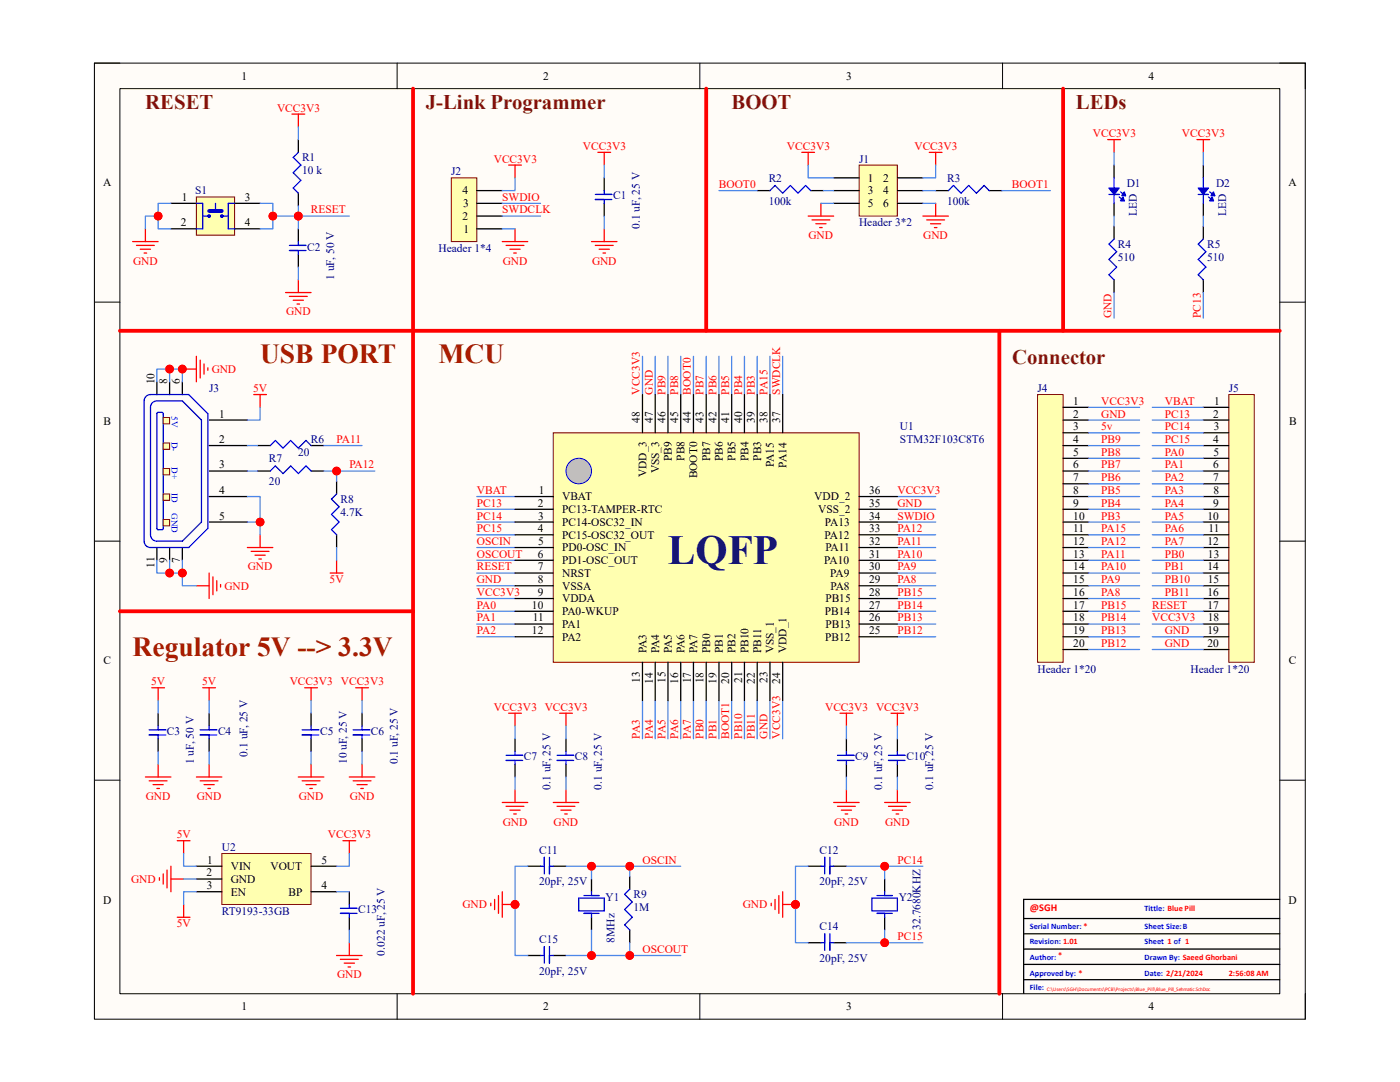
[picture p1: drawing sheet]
<svg xmlns="http://www.w3.org/2000/svg" width="279mm" height="216mm" viewBox="0 0 279 216" stroke-linecap="round" stroke-linejoin="round" font-family="sans-serif">
<path d="M18.8 12.6h241.7v190.8h-241.7z" fill-rule="evenodd" fill="#fffcf8"/>
<path d="M18.8 12.6h241.7v190.8h-241.7z" fill="none" stroke="#000" stroke-width=".2"/>
<path d="M23.9 17.7h231.5v180.6h-231.5z" fill-rule="evenodd" fill="#fffcf8"/>
<g fill="none" stroke="#000" stroke-width=".2">
<path d="M18.8 12.6h5.1M23.9 17.7h231.5v180.6h-231.5zM79.3 12.6v5.1M139.7 12.6v5.1M200.1 12.6v5.1M255.4 12.6h5.1v5.1M18.8 60.3h5.1M255.4 60.3h5.1M18.8 108h5.1M255.4 108h5.1M18.8 155.7h5.1M255.4 155.7h5.1"/>
<path d="M79.3 198.3v5.1M139.7 198.3v5.1M200.1 198.3v5.1M260.5 198.3v5.1"/>
</g>
<path d="M255.4 179.5h-51.1v18.7M204.3 183.3h51.1M204.3 186.3h51.1M204.3 189.4h51.1M204.3 192.4h51.1M204.3 195.5h51.1" fill="none" stroke="#000" stroke-width=".25"/>
<path d="M39.2 39.3h7.6v7.6h-7.6z" fill-rule="evenodd" fill="#ffffb0"/>
<path d="M39.2 39.3h7.6v7.6h-7.6z" fill="none" stroke="#800000" stroke-width=".2"/>
<path d="M34.1 40.6h5.1M34.1 45.7h5.1M46.8 40.6h5.1M46.8 45.7h5.1" fill="none" stroke="#000" stroke-width=".25"/>
<path d="M39.2 40.6h1.3v5.1h-1.3M40.5 43.1h1.2M46.8 40.6h-1.3v5.1h1.3" fill="none" stroke="#00f" stroke-width=".25"/>
<circle cx="41.7" cy="43.1" r=".25" fill="#00f"/>
<g fill="none" stroke="#00f" stroke-width=".25">
<path d="M44.3 43.1h1.2"/>
<circle cx="41.7" cy="43.1" r=".25"/>
</g>
<circle cx="44.3" cy="43.1" r=".25" fill="#00f"/>
<g fill="none" stroke="#00f" stroke-width=".25">
<path d="M59.5 30.4l-1 1 1.5 1.5-1.5 1.6 1.5 1.5-1.5 1.5 1 1M43 40.6v1.5M57.8 50h3.3M57.8 49h3.3M59.5 48.2v.8M59.5 50v.7"/>
<circle cx="44.3" cy="43.1" r=".25"/>
</g>
<path d="M41.7 42.1h2.6" fill="none" stroke="#00f" stroke-width=".76"/>
<path d="M59.5 27.9v2.5M59.5 38.5v2.6M59.5 45.7v2.5M59.5 50.7v2.6" fill="none" stroke="#000" stroke-width=".25"/>
<path d="M58.3 22.8h2.5M59.5 22.8v2.5M26.5 48.2h5.1M27.2 49h3.6M28 49.7h2M28.8 50.5h.5M29 45.7v2.5M57 58.4h5.1M57.8 59.1h3.5M58.5 59.9h2.1M59.5 55.8v2.6M59.3 60.7h.5" fill="none" stroke="#f00" stroke-width=".25"/>
<path d="M171.5 32.9h7.6v10.2h-7.6z" fill-rule="evenodd" fill="#ffffb0"/>
<path d="M171.5 32.9h7.6v10.2h-7.6z" fill="none" stroke="#800000" stroke-width=".2"/>
<path d="M151.1 38h2.6M161.8 38h2.5M166.4 35.5h5.1M166.4 38h5.1M179.1 35.5h5.1M179.1 38h5.1M186.7 38h2.6M197.4 38h2.6M222.3 32.9v2.6M166.4 40.6h5.1M179.1 40.6h5.1M222.3 40.6v2.5" fill="none" stroke="#000" stroke-width=".25"/>
<g fill="none" stroke="#f00" stroke-width=".25">
<path d="M160 30.4h2.6M161.3 30.4v2.5M185.5 30.4h2.5M186.7 30.4v2.5M161.3 43.1h5.1M162.1 43.9h3.5M162.8 44.6h2.1M163.6 45.4h.5M163.8 40.6v2.5M184.2 43.1h5.1M184.9 43.9h3.6M185.7 44.7h2"/>
<path d="M186.5 45.4h.5M186.7 40.6v2.5"/>
</g>
<path d="M153.7 38l1-1 1.5 1.5 1.5-1.5 1.6 1.5 1.5-1.5 1 1M189.3 38l1-1 1.5 1.5 1.5-1.5 1.6 1.5 1.5-1.5 1 1M222.3 35.5v5.1" fill="none" stroke="#00f" stroke-width=".25"/>
<path d="M224.4 38.3l.2 .8h-.7z" fill="#00f"/>
<path d="M221.3 38.8h2.1M223.6 38.3l1 .8M224.4 38.3l.2 .8h-.7z" fill="none" stroke="#00f" stroke-width=".25"/>
<path d="M224.1 39.3l.3 .8h-.8z" fill="#00f"/>
<path d="M223.4 39.3l1 .8M224.1 39.3l.3 .8h-.8z" fill="none" stroke="#00f" stroke-width=".25"/>
<path d="M221.3 37.5h2.1l-1.1 1.3z" fill="#00f"/>
<path d="M221.3 37.5h2.1l-1.1 1.3zM240.1 35.5v5.1" fill="none" stroke="#00f" stroke-width=".25"/>
<path d="M240.1 32.9v2.6M240.1 40.6v2.5" fill="none" stroke="#000" stroke-width=".25"/>
<path d="M242.2 38.3l.2 .8h-.7z" fill="#00f"/>
<path d="M239.1 38.8h2.1M241.4 38.3l1 .8M242.2 38.3l.2 .8h-.7z" fill="none" stroke="#00f" stroke-width=".25"/>
<path d="M241.9 39.3l.3 .8h-.8z" fill="#00f"/>
<path d="M241.2 39.3l1 .8M241.9 39.3l.3 .8h-.8z" fill="none" stroke="#00f" stroke-width=".25"/>
<path d="M239.1 37.5h2.1l-1.1 1.3z" fill="#00f"/>
<path d="M239.1 37.5h2.1l-1.1 1.3zM222.3 47.7l-1 1 1.6 1.5-1.6 1.6 1.6 1.5-1.6 1.5 1 1M240.1 47.7l-1 1 1.6 1.5-1.6 1.6 1.6 1.5-1.6 1.5 1 1" fill="none" stroke="#00f" stroke-width=".25"/>
<path d="M222.3 45.2v2.5M222.3 55.8v2.6M240.1 45.2v2.5M240.1 55.8v2.6" fill="none" stroke="#000" stroke-width=".25"/>
<path d="M221.1 27.9h2.5M222.3 27.9v2.5M238.9 27.9h2.5M240.1 27.9v2.5" fill="none" stroke="#f00" stroke-width=".25"/>
<path d="M245.2 78.7h5.1v53.5h-5.1z" fill-rule="evenodd" fill="#ffffb0"/>
<path d="M245.2 78.7h5.1v53.5h-5.1z" fill="none" stroke="#800000" stroke-width=".2"/>
<g fill="none" stroke="#000" stroke-width=".25">
<path d="M240.1 81.3h5.1M240.1 83.8h5.1M240.1 86.4h5.1M240.1 88.9h5.1M240.1 91.5h5.1M240.1 94h5.1M240.1 96.5h5.1M240.1 99.1h5.1M240.1 101.6h5.1M240.1 104.2h5.1M240.1 106.7h5.1M240.1 109.3h5.1"/>
<path d="M240.1 111.8h5.1M240.1 114.3h5.1M240.1 116.9h5.1M240.1 119.4h5.1M240.1 122h5.1M240.1 124.5h5.1M240.1 127.1h5.1M240.1 129.6h5.1"/>
</g>
<path d="M207.1 78.7h5.1v53.5h-5.1z" fill-rule="evenodd" fill="#ffffb0"/>
<path d="M207.1 78.7h5.1v53.5h-5.1z" fill="none" stroke="#800000" stroke-width=".2"/>
<g fill="none" stroke="#000" stroke-width=".25">
<path d="M212.2 81.3h5.1M212.2 83.8h5.1M212.2 86.4h5.1M212.2 88.9h5.1M212.2 91.5h5.1M212.2 94h5.1M212.2 96.5h5.1M212.2 99.1h5.1M212.2 101.6h5.1M212.2 104.2h5.1M212.2 106.7h5.1M212.2 109.3h5.1"/>
<path d="M212.2 111.8h5.1M212.2 114.3h5.1M212.2 116.9h5.1M212.2 119.4h5.1M212.2 122h5.1M212.2 124.5h5.1M212.2 127.1h5.1M212.2 129.6h5.1M102.8 147.4v2.6M102.8 152.5v2.5M113 147.4v2.6M113 152.5v2.5"/>
<path d="M168.9 147.4v2.6M168.9 152.5v2.5M179.1 147.4v2.6M179.1 152.5v2.5M105.3 172.8h2.6M110.4 172.8h2.6M118 175.4v2.5M125.7 174.9v2.5M161.3 172.8h2.5M166.4 172.8h2.5M176.6 175.4v2.5M105.3 190.7h2.6"/>
<path d="M110.4 190.7h2.6M118 183v2.6M125.7 185.6v2.5M161.3 188.1h2.5M166.4 188.1h2.5M176.6 183v2.6"/>
</g>
<g fill="none" stroke="#00f" stroke-width=".25">
<path d="M101 151.7h3.3M101 150.7h3.3M102.8 150v.7M102.8 151.7v.8M111.2 151.7h3.3M111.2 150.7h3.3M113 150v.7M113 151.7v.8M167.1 151.7h3.3M167.1 150.7h3.3M168.9 150v.7M168.9 151.7v.8"/>
<path d="M177.3 151.7h3.3M177.3 150.7h3.3M179.1 150v.7M179.1 151.7v.8M107.9 172.8h.7M108.6 171.1v3.3M109.6 172.8h.8M109.7 171.1v3.3M115.5 179.2h5.1v2.5h-5.1zM116.5 178.7h3.1M118 177.9v.8M125.7 177.4l-1 1 1.5 1.6-1.5 1.5 1.5 1.5-1.5 1.6 1 1"/>
<path d="M163.8 172.8h.8M164.6 171.1v3.3M165.6 172.8h.8M165.6 171.1v3.3M174 179.2h5.1v2.5h-5.1zM175 178.7h3.1M176.6 177.9v.8M107.9 190.7h.7M108.6 188.9v3.3M109.7 188.9v3.3M109.7 190.7h.7M116.5 182.3h3.1"/>
<path d="M118 182.3v.7M163.8 188.1h.8M164.6 186.3v3.3M165.6 186.3v3.3M165.6 188.1h.8M175 182.3h3.1M176.6 182.3v.7"/>
</g>
<g fill="none" stroke="#f00" stroke-width=".25">
<path d="M101.5 142.3h2.6M102.8 142.3v2.6M102.8 157.6v2.5M111.7 142.3h2.5M113 142.3v2.6M113 157.6v2.5M167.6 142.3h2.6M168.9 142.3v2.6M168.9 157.6v2.5M177.8 142.3h2.6M179.1 142.3v2.6M179.1 157.6v2.5"/>
<path d="M98.7 179.5v2M99.5 178.7v3.6M100.2 160.1h5.1M100.2 177.9v5.1M101 160.9h3.6M101.8 161.7h2M102.5 162.4h.5M110.4 160.1h5.1M111.2 160.9h3.5M111.9 161.7h2.1M112.7 162.4h.5M166.4 160.1h5.1"/>
<path d="M167.1 160.9h3.6M167.9 161.7h2M168.7 162.4h.5M176.6 160.1h5M177.3 160.9h3.6M178.1 161.7h2M178.8 162.4h.6M97.9 180.2v.5M100.2 180.5h2.6"/>
</g>
<circle cx="102.8" cy="180.5" r=".76" fill="#f00"/>
<circle cx="102.8" cy="180.5" r=".76" fill="none" stroke="#f00" stroke-width=".2"/>
<path d="M154.7 179.5v2M155.4 178.7v3.6M156.2 177.9v5.1M153.9 180.2v.5M156.2 180.5h2.5" fill="none" stroke="#f00" stroke-width=".25"/>
<circle cx="158.8" cy="180.5" r=".76" fill="#f00"/>
<circle cx="158.8" cy="180.5" r=".76" fill="none" stroke="#f00" stroke-width=".2"/>
<path d="M90.1 35.5h5v12.7h-5z" fill-rule="evenodd" fill="#ffffb0"/>
<path d="M90.1 35.5h5v12.7h-5z" fill="none" stroke="#800000" stroke-width=".2"/>
<g fill="none" stroke="#000" stroke-width=".25">
<path d="M95.1 38h5.1M120.6 35.5v2.5M95.1 45.7h5.1M95.1 43.1h5.1M95.1 40.6h5.1M120.6 40.6v2.5M31.3 76.2v2.5M33.8 76.2v2.5M36.4 76.2v2.5M41.7 83.8h7.7M41.7 88.9h7.7M41.7 94h7.7"/>
<path d="M41.7 99.1h7.7M31.3 109.3v2.5M33.9 109.3v2.5M36.4 109.3v2.5M41.7 104.2h7.7"/>
</g>
<path d="M118.8 39.8h3.3M118.8 38.8h3.3M120.6 38v.8M120.6 39.8v.8M29 79.2l.6-.4 .4-.1h7.7l3.8 3.8v22.9l-3.8 3.9h-7.7a1.27 1.27 0 0 1-1.2-1.3v-28zM30.6 80.2l.7-.2h5.1l3.8 3.8v20.4l-3.8 3.8h-5.1a1.27 1.27 0 0 1-1.3-1.3v-25.4l.1-.4zM31.4 82.4l.9-.1 .3 .2v22.9l-.3 .3h-.7l-.3-.3z" fill="none" stroke="#00f" stroke-width=".25"/>
<g fill="none" stroke="#f00" stroke-width=".25">
<path d="M101.5 32.9h2.6M102.8 32.9v2.6M119.3 30.4h2.6M120.6 30.4v2.5M100.2 48.2h5.1M101 49h3.6M101.8 49.7h2M102.5 50.5h.5M102.8 45.7v2.5M118 48.2h5.1M118.8 49h3.6M119.6 49.7h2"/>
<path d="M120.3 50.5h.5M120.6 45.7v2.5"/>
</g>
<path d="M32.6 83.3h1.2v1.3h-1.2z" fill-rule="evenodd" fill="#ffffb0"/>
<path d="M32.6 83.3h1.2v1.3h-1.2z" fill="none" stroke="#800000" stroke-width=".2"/>
<path d="M32.6 88.4h1.3v1.3h-1.3z" fill-rule="evenodd" fill="#ffffb0"/>
<path d="M32.6 88.4h1.3v1.3h-1.3z" fill="none" stroke="#800000" stroke-width=".2"/>
<path d="M32.6 93.5h1.3v1.3h-1.3z" fill-rule="evenodd" fill="#ffffb0"/>
<path d="M32.6 93.5h1.3v1.3h-1.3z" fill="none" stroke="#800000" stroke-width=".2"/>
<path d="M32.6 98.6h1.3v1.2h-1.3z" fill-rule="evenodd" fill="#ffffb0"/>
<path d="M32.6 98.6h1.3v1.2h-1.3z" fill="none" stroke="#800000" stroke-width=".2"/>
<path d="M32.6 103.7h1.3v1.2h-1.3z" fill-rule="evenodd" fill="#ffffb0"/>
<path d="M32.6 103.7h1.3v1.2h-1.3z" fill="none" stroke="#800000" stroke-width=".2"/>
<path d="M44.3 170.3h17.8v10.2h-17.8z" fill-rule="evenodd" fill="#ffffb0"/>
<path d="M44.3 170.3h17.8v10.2h-17.8z" fill="none" stroke="#800000" stroke-width=".2"/>
<g fill="none" stroke="#000" stroke-width=".25">
<path d="M51.4 94h2.5M51.4 88.9h2.5M62.1 94h2.5M62.1 88.9h2.5M67.2 96v2.6M67.2 106.7v2.6M31.6 142.3v2.6M31.6 147.4v2.6M41.7 142.3v2.6M41.7 147.4v2.6M62.1 142.3v2.6M62.1 147.4v2.6"/>
<path d="M72.3 142.3v2.6M72.3 147.4v2.6M39.2 172.8h5.1M39.2 175.4h5.1M39.2 177.9h5.1M62.1 172.8h5.1M62.1 177.9h5.1M69.7 177.9v2.6M69.7 183v2.6"/>
</g>
<g fill="none" stroke="#00f" stroke-width=".25">
<path d="M53.9 94l1.1-1 1.5 1.5 1.5-1.5 1.5 1.5 1.6-1.5 1 1M53.9 88.9l1.1-1 1.5 1.5 1.5-1.5 1.5 1.5 1.6-1.5 1 1M67.2 98.6l-1 1 1.5 1.5-1.5 1.5 1.5 1.6-1.5 1.5 1 1M29.8 146.6h3.3M29.8 145.6h3.3M31.6 144.9v.7M31.6 146.6v.8M40 146.6h3.3M40 145.6h3.3M41.7 144.9v.7M41.7 146.6v.8M60.3 146.6h3.3"/>
<path d="M60.3 145.6h3.3M62.1 144.9v.7M62.1 146.6v.8M70.5 146.6h3.3M70.5 145.6h3.3M72.3 144.9v.7M72.3 146.6v.8M67.9 182.3h3.3M67.9 181.2h3.3M69.7 180.5v.7M69.7 182.3v.7"/>
</g>
<g fill="none" stroke="#f00" stroke-width=".25">
<path d="M36.6 73.6h2.6M39.2 71.1v5.1M40 71.9v3.5M40.7 72.6v2.1M41.5 73.4v.5M50.6 78.7h2.6M51.9 78.7v2.6M39.2 116.9h2.5M41.7 114.3v5.1M42.5 115.1v3.6M43.3 115.9v2M44 116.6v.5"/>
<path d="M49.4 109.3h5.1M50.1 110h3.6M50.9 110.8h2M51.7 111.5h.5M51.9 106.7v2.6M65.9 114.3h2.5M67.2 111.8v2.5M30.3 137.2h2.5M31.6 137.2v2.6M40.5 137.2h2.5M41.7 137.2v2.6M60.8 137.2h2.6"/>
<path d="M62.1 137.2v2.6M71 137.2h2.5M72.3 137.2v2.6M29 155h5.1M29.8 155.8h3.5M30.5 156.6h2.1M31.3 157.3h.5M31.6 152.5v2.5M39.2 155h5.1M40 155.8h3.5M40.7 156.6h2.1M41.5 157.3h.5"/>
<path d="M41.7 152.5v2.5M59.5 155h5.1M60.3 155.8h3.6M61.1 156.6h2M61.8 157.3h.5M62.1 152.5v2.5M69.7 155h5.1M70.5 155.8h3.5M71.2 156.6h2.1M72 157.3h.5M72.3 152.5v2.5M31.8 175.1v.6"/>
<path d="M32.6 174.4v2M33.3 173.6v3.6M34.1 172.8v5.1M34.1 175.4h2.6M35.4 167.8h2.5M36.6 167.8v2.5M68.4 167.8h2.6M69.7 167.8v2.5M35.4 183h2.5M36.7 180.5v2.5M67.2 190.7h5.1M67.9 191.4h3.6"/>
<path d="M68.7 192.2h2M69.5 192.9h.5M69.7 188.1v2.6"/>
</g>
<path d="M82.4 17.7v180.6M140.9 17.7v48.3M212.2 17.7v48.3M23.9 66h231.5M199.4 66v132.3M23.9 122h58.5" fill="none" stroke="#f00" stroke-width=".76"/>
<g fill="none" stroke="#4a86e8" stroke-width=".25">
<path d="M59.5 41.1v4.6M128.2 71.1v7.6M130.8 71.1v7.6M133.3 71.1v7.6M135.9 71.1v7.6M138.4 71.1v7.6M140.9 71.1v7.6M143.5 71.1v7.6M146 71.1v7.6M148.6 71.1v7.6M151.1 71.1v7.6M153.7 71.1v7.6"/>
<path d="M156.2 71.1v7.6M95.1 99.1h7.7M179.1 99.1h7.6M95.1 101.6h7.7M95.1 104.2h7.7M95.1 106.7h7.7M95.1 109.3h7.7M95.1 111.8h7.7M95.1 114.3h7.7M95.1 116.9h7.7M95.1 119.4h7.7M179.1 101.6h7.6"/>
<path d="M179.1 104.2h7.6M179.1 106.7h7.6M179.1 109.3h7.6M179.1 111.8h7.6M179.1 114.3h7.6M179.1 116.9h7.6M179.1 119.4h7.6M95.1 122h7.7M95.1 124.5h7.7M95.1 127.1h7.7M128.2 139.8v7.6M130.8 139.8v7.6"/>
<path d="M133.3 139.8v7.6M135.9 139.8v7.6M138.4 139.8v7.6M140.9 139.8v7.6M143.5 139.8v7.6M146 139.8v7.6M148.6 139.8v7.6M151.1 139.8v7.6M153.7 139.8v7.6M156.2 139.8v7.6M179.1 122h7.6M179.1 124.5h7.6"/>
<path d="M179.1 127.1h7.6"/>
</g>
<circle cx="59.5" cy="43.1" r=".76" fill="#f00"/>
<circle cx="59.5" cy="43.1" r=".76" fill="none" stroke="#f00" stroke-width=".2"/>
<path d="M51.9 40.6h2.6v5.1h-2.6" fill="none" stroke="#4a86e8" stroke-width=".25"/>
<circle cx="54.5" cy="43.1" r=".76" fill="#f00"/>
<circle cx="54.5" cy="43.1" r=".76" fill="none" stroke="#f00" stroke-width=".2"/>
<path d="M54.5 43.1h5" fill="none" stroke="#4a86e8" stroke-width=".25"/>
<circle cx="54.5" cy="43.1" r=".76" fill="#f00"/>
<circle cx="54.5" cy="43.1" r=".76" fill="none" stroke="#f00" stroke-width=".2"/>
<circle cx="59.5" cy="43.1" r=".76" fill="#f00"/>
<circle cx="59.5" cy="43.1" r=".76" fill="none" stroke="#f00" stroke-width=".2"/>
<path d="M59.5 25.3v2.6M59.5 53.3v2.5M59.5 43.1h10.2" fill="none" stroke="#4a86e8" stroke-width=".25"/>
<circle cx="59.5" cy="43.1" r=".76" fill="#f00"/>
<circle cx="59.5" cy="43.1" r=".76" fill="none" stroke="#f00" stroke-width=".2"/>
<g fill="none" stroke="#4a86e8" stroke-width=".25">
<path d="M143.5 38h7.6M161.3 32.9v2.6h5.1M164.3 38h2.1M184.2 38h2.5M186.7 32.9v2.6h-2.5M200 38h9.6M222.3 30.4v2.5M240.1 30.4v2.5M163.8 40.6h2.6M184.2 40.6h2.5M222.3 43.1v2.1M222.3 58.4v5.1"/>
<path d="M240.1 43.1v2.1M240.1 58.4v5.1M217.3 81.3h10.1M217.3 83.8h10.1M217.3 86.4h10.1M217.3 88.9h10.1M217.3 91.5h10.1M217.3 94h10.1M217.3 96.5h10.1M217.3 99.1h10.1M230 81.3h10.1M230 83.8h10.1"/>
<path d="M230 86.4h10.1M230 88.9h10.1M230 91.5h10.1M230 94h10.1M230 96.5h10.1M230 99.1h10.1M217.3 101.6h10.1M217.3 104.2h10.1M217.3 106.7h10.1M217.3 109.3h10.1M217.3 111.8h10.1M217.3 114.3h10.1"/>
<path d="M217.3 116.9h10.1M217.3 119.4h10.1M230 101.6h10.1M230 104.2h10.1M230 106.7h10.1M230 109.3h10.1M230 111.8h10.1M230 114.3h10.1M230 116.9h10.1M230 119.4h10.1M217.3 122h10.1M217.3 124.5h10.1"/>
<path d="M217.3 127.1h10.1M217.3 129.6h10.1M230 122h10.1M230 124.5h10.1M230 127.1h10.1M230 129.6h10.1M102.8 144.9v2.5M102.8 155v2.6M113 144.9v2.5M113 155v2.6M168.9 144.9v2.5M168.9 155v2.6"/>
<path d="M179.1 144.9v2.5M179.1 155v2.6M168.9 172.8h7.7v2.6"/>
</g>
<circle cx="176.6" cy="172.8" r=".76" fill="#f00"/>
<circle cx="176.6" cy="172.8" r=".76" fill="none" stroke="#f00" stroke-width=".2"/>
<path d="M176.6 185.6v2.5h-7.7" fill="none" stroke="#4a86e8" stroke-width=".25"/>
<circle cx="176.6" cy="188.1" r=".76" fill="#f00"/>
<circle cx="176.6" cy="188.1" r=".76" fill="none" stroke="#f00" stroke-width=".2"/>
<path d="M161.3 172.8h-2.6v7.7" fill="none" stroke="#4a86e8" stroke-width=".25"/>
<circle cx="158.8" cy="180.5" r=".76" fill="#f00"/>
<circle cx="158.8" cy="180.5" r=".76" fill="none" stroke="#f00" stroke-width=".2"/>
<path d="M158.7 180.5v7.6h2.6" fill="none" stroke="#4a86e8" stroke-width=".25"/>
<circle cx="158.8" cy="180.5" r=".76" fill="#f00"/>
<circle cx="158.8" cy="180.5" r=".76" fill="none" stroke="#f00" stroke-width=".2"/>
<path d="M105.3 172.8h-2.5v7.7" fill="none" stroke="#4a86e8" stroke-width=".25"/>
<circle cx="102.8" cy="180.5" r=".76" fill="#f00"/>
<circle cx="102.8" cy="180.5" r=".76" fill="none" stroke="#f00" stroke-width=".2"/>
<path d="M102.8 180.5v10.2h2.5" fill="none" stroke="#4a86e8" stroke-width=".25"/>
<circle cx="102.8" cy="180.5" r=".76" fill="#f00"/>
<circle cx="102.8" cy="180.5" r=".76" fill="none" stroke="#f00" stroke-width=".2"/>
<path d="M125.7 172.8h10.2" fill="none" stroke="#4a86e8" stroke-width=".25"/>
<circle cx="125.7" cy="172.8" r=".76" fill="#f00"/>
<circle cx="125.7" cy="172.8" r=".76" fill="none" stroke="#f00" stroke-width=".2"/>
<path d="M125.7 190.7h10.2" fill="none" stroke="#4a86e8" stroke-width=".25"/>
<circle cx="125.7" cy="190.7" r=".76" fill="#f00"/>
<circle cx="125.7" cy="190.7" r=".76" fill="none" stroke="#f00" stroke-width=".2"/>
<path d="M176.6 172.8h7.6" fill="none" stroke="#4a86e8" stroke-width=".25"/>
<circle cx="176.6" cy="172.8" r=".76" fill="#f00"/>
<circle cx="176.6" cy="172.8" r=".76" fill="none" stroke="#f00" stroke-width=".2"/>
<path d="M176.6 188.1h7.6" fill="none" stroke="#4a86e8" stroke-width=".25"/>
<circle cx="176.6" cy="188.1" r=".76" fill="#f00"/>
<circle cx="176.6" cy="188.1" r=".76" fill="none" stroke="#f00" stroke-width=".2"/>
<path d="M102.8 35.5v2.5h-2.6M120.6 32.9v2.6M100.2 40.6h7.7M100.2 43.1h7.7M100.2 45.7h2.6M120.6 43.1v2.6M31.6 150v2.5M41.7 150v2.5M39.2 177.9h-2.5v2.6M67.2 177.9h2.5M125.7 188.1v2.6h-12.7" fill="none" stroke="#4a86e8" stroke-width=".25"/>
<circle cx="125.7" cy="190.7" r=".76" fill="#f00"/>
<circle cx="125.7" cy="190.7" r=".76" fill="none" stroke="#f00" stroke-width=".2"/>
<circle cx="118" cy="190.7" r=".76" fill="#f00"/>
<circle cx="118" cy="190.7" r=".76" fill="none" stroke="#f00" stroke-width=".2"/>
<path d="M51.9 81.3v2.5h-2.5M49.4 104.2h2.5v2.5M62.1 150v2.5M72.3 150v2.5" fill="none" stroke="#4a86e8" stroke-width=".25"/>
<circle cx="51.9" cy="104.2" r=".76" fill="#f00"/>
<circle cx="51.9" cy="104.2" r=".76" fill="none" stroke="#f00" stroke-width=".2"/>
<path d="M49.4 99.1h2.5v5.1M64.6 88.9h7.7" fill="none" stroke="#4a86e8" stroke-width=".25"/>
<circle cx="51.9" cy="104.2" r=".76" fill="#f00"/>
<circle cx="51.9" cy="104.2" r=".76" fill="none" stroke="#f00" stroke-width=".2"/>
<path d="M36.4 111.8v5.1h2.8" fill="none" stroke="#4a86e8" stroke-width=".25"/>
<circle cx="36.4" cy="114.3" r=".76" fill="#f00"/>
<circle cx="36.4" cy="114.3" r=".76" fill="none" stroke="#f00" stroke-width=".2"/>
<path d="M113 172.8h12.7v2.1" fill="none" stroke="#4a86e8" stroke-width=".25"/>
<circle cx="125.7" cy="172.8" r=".76" fill="#f00"/>
<circle cx="125.7" cy="172.8" r=".76" fill="none" stroke="#f00" stroke-width=".2"/>
<circle cx="118" cy="172.8" r=".76" fill="#f00"/>
<circle cx="118" cy="172.8" r=".76" fill="none" stroke="#f00" stroke-width=".2"/>
<path d="M118 185.6v5.1" fill="none" stroke="#4a86e8" stroke-width=".25"/>
<circle cx="118" cy="190.7" r=".76" fill="#f00"/>
<circle cx="118" cy="190.7" r=".76" fill="none" stroke="#f00" stroke-width=".2"/>
<path d="M118 172.8v2.6" fill="none" stroke="#4a86e8" stroke-width=".25"/>
<circle cx="118" cy="172.8" r=".76" fill="#f00"/>
<circle cx="118" cy="172.8" r=".76" fill="none" stroke="#f00" stroke-width=".2"/>
<path d="M34.1 40.6h-2.5v5.1h2.5" fill="none" stroke="#4a86e8" stroke-width=".25"/>
<circle cx="31.6" cy="43.1" r=".76" fill="#f00"/>
<circle cx="31.6" cy="43.1" r=".76" fill="none" stroke="#f00" stroke-width=".2"/>
<path d="M31.6 43.1h-2.6v2.6" fill="none" stroke="#4a86e8" stroke-width=".25"/>
<circle cx="31.6" cy="43.1" r=".76" fill="#f00"/>
<circle cx="31.6" cy="43.1" r=".76" fill="none" stroke="#f00" stroke-width=".2"/>
<path d="M36.6 73.6h-.2v2.6" fill="none" stroke="#4a86e8" stroke-width=".25"/>
<circle cx="36.4" cy="73.6" r=".76" fill="#f00"/>
<circle cx="36.4" cy="73.6" r=".76" fill="none" stroke="#f00" stroke-width=".2"/>
<path d="M36.4 73.6h-2.6v2.6" fill="none" stroke="#4a86e8" stroke-width=".25"/>
<circle cx="33.8" cy="73.6" r=".76" fill="#f00"/>
<circle cx="33.8" cy="73.6" r=".76" fill="none" stroke="#f00" stroke-width=".2"/>
<circle cx="36.4" cy="73.6" r=".76" fill="#f00"/>
<circle cx="36.4" cy="73.6" r=".76" fill="none" stroke="#f00" stroke-width=".2"/>
<path d="M33.8 73.6h-2.5v2.6" fill="none" stroke="#4a86e8" stroke-width=".25"/>
<circle cx="33.8" cy="73.6" r=".76" fill="#f00"/>
<circle cx="33.8" cy="73.6" r=".76" fill="none" stroke="#f00" stroke-width=".2"/>
<path d="M33.9 111.8v2.5h2.5" fill="none" stroke="#4a86e8" stroke-width=".25"/>
<circle cx="33.8" cy="114.3" r=".76" fill="#f00"/>
<circle cx="33.8" cy="114.3" r=".76" fill="none" stroke="#f00" stroke-width=".2"/>
<circle cx="36.4" cy="114.3" r=".76" fill="#f00"/>
<circle cx="36.4" cy="114.3" r=".76" fill="none" stroke="#f00" stroke-width=".2"/>
<path d="M31.3 111.8v2.5h2.6" fill="none" stroke="#4a86e8" stroke-width=".25"/>
<circle cx="33.8" cy="114.3" r=".76" fill="#f00"/>
<circle cx="33.8" cy="114.3" r=".76" fill="none" stroke="#f00" stroke-width=".2"/>
<path d="M49.4 88.9h2M49.4 94h2M64.6 94h10.2M67.2 109.3v2.5M31.6 139.8v2.5M41.7 139.8v2.5M62.1 139.8v2.5M72.3 139.8v2.5M36.6 170.3v2.5h2.6M36.7 175.4h2.5M69.7 170.3v2.5h-2.5M69.7 185.6v2.5" fill="none" stroke="#4a86e8" stroke-width=".25"/>
<circle cx="67.2" cy="94" r=".76" fill="#f00"/>
<circle cx="67.2" cy="94" r=".76" fill="none" stroke="#f00" stroke-width=".2"/>
<path d="M67.2 94v2" fill="none" stroke="#4a86e8" stroke-width=".25"/>
<circle cx="67.2" cy="94" r=".76" fill="#f00"/>
<circle cx="67.2" cy="94" r=".76" fill="none" stroke="#f00" stroke-width=".2"/>
<path d="M110.4 86.4h61.1v45.7h-61.1z" fill-rule="evenodd" fill="#ffffb0"/>
<path d="M110.4 86.4h61.1v45.7h-61.1z" fill="none" stroke="#800000" stroke-width=".2"/>
<g fill="none" stroke="#000" stroke-width=".25">
<path d="M128.2 78.7v7.7M130.8 78.7v7.7M133.3 78.7v7.7M135.9 78.7v7.7M138.4 78.7v7.7M140.9 78.7v7.7M143.5 78.7v7.7M146 78.7v7.7M148.6 78.7v7.7M151.1 78.7v7.7M153.7 78.7v7.7M156.2 78.7v7.7"/>
<path d="M102.8 99.1h7.6M171.5 99.1h7.6M102.8 101.6h7.6M102.8 104.2h7.6M102.8 106.7h7.6M102.8 109.3h7.6M102.8 111.8h7.6M102.8 114.3h7.6M102.8 116.9h7.6M102.8 119.4h7.6M171.5 101.6h7.6M171.5 104.2h7.6"/>
<path d="M171.5 106.7h7.6M171.5 109.3h7.6M171.5 111.8h7.6M171.5 114.3h7.6M171.5 116.9h7.6M171.5 119.4h7.6M102.8 122h7.6M102.8 124.5h7.6M102.8 127.1h7.6M128.2 132.1v7.7M130.8 132.1v7.7M133.3 132.1v7.7"/>
<path d="M135.9 132.1v7.7M138.4 132.1v7.7M140.9 132.1v7.7M143.5 132.1v7.7M146 132.1v7.7M148.6 132.1v7.7M151.1 132.1v7.7M153.7 132.1v7.7M156.2 132.1v7.7M171.5 122h7.6M171.5 124.5h7.6M171.5 127.1h7.6"/>
</g>
<circle cx="115.5" cy="94" r="2.55" fill="#c0c0c0"/>
<circle cx="115.5" cy="94" r="2.55" fill="none" stroke="#00f" stroke-width=".2"/>
<text font-size="8.3" fill="#000080" x="133.3" y="112.5">LQFP</text>
<g font-size="5.5" fill="#a61c00">
<text x="51.9" y="72.4">USB PORT</text>
<text x="87.5" y="72.4">MCU</text>
<text x="26.5" y="130.9">Regulator 5V --&gt; 3.3V</text>
</g>
<g font-size="4.1" fill="#85200c">
<text x="29" y="21.8">RESET</text>
<text x="85" y="21.8">J-Link Programmer</text>
<text x="146" y="21.8">BOOT</text>
<text x="214.7" y="21.8">LEDs</text>
<text x="202" y="72.7">Connector</text>
</g>
<g font-size="2.3">
<text x="48.2" y="15.9">1</text>
<text x="108.4" y="15.9">2</text>
<text x="168.9" y="15.9">3</text>
<text x="229.2" y="15.9">4</text>
<text x="20.6" y="37.2">A</text>
<text x="36.3" y="40">1</text>
<text x="48.9" y="40">3</text>
<text x="92.3" y="38.8">4</text>
<text x="92.4" y="41.3">3</text>
<text x="173.2" y="36.2">1</text>
<text x="173.2" y="38.8">3</text>
<text x="173.2" y="41.3">5</text>
<text x="176.2" y="38.8">4</text>
<text x="176.2" y="41.3">6</text>
<text x="176.3" y="36.2">2</text>
<text x="257.1" y="37.2">A</text>
<text x="36.1" y="45.2">2</text>
<text x="48.9" y="45.2">4</text>
<text x="92.3" y="43.9">2</text>
<text x="92.5" y="46.4">1</text>
<text x="30.8" y="76.7" transform="rotate(-90 30.8 76.7)">10</text>
<text x="33.4" y="76.7" transform="rotate(-90 33.4 76.7)">8</text>
<text x="35.9" y="76.7" transform="rotate(-90 35.9 76.7)">6</text>
<text x="43.8" y="83.3">1</text>
<text x="214.2" y="80.8">1</text>
<text x="214.2" y="83.3">2</text>
<text x="242.1" y="83.3">2</text>
<text x="242.3" y="80.8">1</text>
<text x="20.7" y="84.9">B</text>
<text x="43.8" y="88.4">2</text>
<text x="127.7" y="84.3" transform="rotate(-90 127.7 84.3)">48</text>
<text x="130.3" y="84.3" transform="rotate(-90 130.3 84.3)">47</text>
<text x="132.8" y="84.3" transform="rotate(-90 132.8 84.3)">46</text>
<text x="135.3" y="84.3" transform="rotate(-90 135.3 84.3)">45</text>
<text x="137.9" y="84.3" transform="rotate(-90 137.9 84.3)">44</text>
<text x="140.4" y="84.3" transform="rotate(-90 140.4 84.3)">43</text>
<text x="143" y="84.3" transform="rotate(-90 143 84.3)">42</text>
<text x="145.5" y="84.3" transform="rotate(-90 145.5 84.3)">41</text>
<text x="148.1" y="84.3" transform="rotate(-90 148.1 84.3)">40</text>
<text x="150.6" y="84.3" transform="rotate(-90 150.6 84.3)">39</text>
<text x="153.2" y="84.3" transform="rotate(-90 153.2 84.3)">38</text>
<text x="155.7" y="84.3" transform="rotate(-90 155.7 84.3)">37</text>
<text x="214.2" y="85.9">3</text>
<text x="214.2" y="88.4">4</text>
<text x="242.1" y="88.4">4</text>
<text x="242.2" y="85.9">3</text>
<text x="257.2" y="84.9">B</text>
<text x="43.8" y="93.5">3</text>
<text x="129" y="95.2" transform="rotate(-90 129 95.2)">VDD_3</text>
<text x="131.5" y="94.4" transform="rotate(-90 131.5 94.4)">VSS_3</text>
<text x="134.1" y="92" transform="rotate(-90 134.1 92)">PB9</text>
<text x="136.6" y="92" transform="rotate(-90 136.6 92)">PB8</text>
<text x="139.1" y="95.5" transform="rotate(-90 139.1 95.5)">BOOT0</text>
<text x="141.7" y="92" transform="rotate(-90 141.7 92)">PB7</text>
<text x="144.3" y="92" transform="rotate(-90 144.3 92)">PB6</text>
<text x="146.8" y="92" transform="rotate(-90 146.8 92)">PB5</text>
<text x="149.4" y="92" transform="rotate(-90 149.4 92)">PB4</text>
<text x="151.9" y="91.9" transform="rotate(-90 151.9 91.9)">PB3</text>
<text x="154.4" y="93.2" transform="rotate(-90 154.4 93.2)">PA15</text>
<text x="157" y="93.3" transform="rotate(-90 157 93.3)">PA14</text>
<text x="214.2" y="90.9">5</text>
<text x="214.2" y="93.5">6</text>
<text x="242.1" y="93.5">6</text>
<text x="242.2" y="90.9">5</text>
<text x="43.8" y="98.6">4</text>
<text x="107.3" y="101.1">2</text>
<text x="107.5" y="98.6">1</text>
<text x="112.2" y="99.8">VBAT</text>
<text x="162.5" y="99.8">VDD_2</text>
<text x="173.5" y="101.1">35</text>
<text x="173.5" y="98.6">36</text>
<text x="214.2" y="96">7</text>
<text x="214.2" y="98.6">8</text>
<text x="214.2" y="101.1">9</text>
<text x="242.1" y="96">7</text>
<text x="242.1" y="101.1">9</text>
<text x="242.2" y="98.6">8</text>
<text x="43.8" y="103.7">5</text>
<text x="107.3" y="106.2">4</text>
<text x="107.4" y="103.7">3</text>
<text x="112.2" y="102.4">PC13-TAMPER-RTC</text>
<text x="112.2" y="104.9">PC14-OSC32_IN</text>
<text x="112.2" y="107.5">PC15-OSC32_OUT</text>
<text x="163.3" y="102.4">VSS_2</text>
<text x="164.5" y="107.5">PA12</text>
<text x="164.6" y="104.9">PA13</text>
<text x="173.5" y="106.2">33</text>
<text x="173.5" y="103.7">34</text>
<text x="214.2" y="103.7">10</text>
<text x="214.2" y="106.2">11</text>
<text x="241" y="103.7">10</text>
<text x="241.2" y="106.2">11</text>
<text x="30.8" y="113.3" transform="rotate(-90 30.8 113.3)">11</text>
<text x="33.4" y="112.4" transform="rotate(-90 33.4 112.4)">9</text>
<text x="35.9" y="112.4" transform="rotate(-90 35.9 112.4)">7</text>
<text x="107.3" y="111.3">6</text>
<text x="107.3" y="113.8">7</text>
<text x="107.4" y="108.8">5</text>
<text x="112.2" y="110">PD0-OSC_IN</text>
<text x="112.2" y="112.6">PD1-OSC_OUT</text>
<text x="164.5" y="112.6">PA10</text>
<text x="164.7" y="110">PA11</text>
<text x="173.5" y="113.8">30</text>
<text x="173.5" y="111.3">31</text>
<text x="173.5" y="108.8">32</text>
<text x="214.2" y="108.8">12</text>
<text x="214.2" y="111.3">13</text>
<text x="214.2" y="113.8">14</text>
<text x="241" y="113.8">14</text>
<text x="241" y="108.8">12</text>
<text x="241.1" y="111.3">13</text>
<text x="107.3" y="118.9">9</text>
<text x="107.4" y="116.4">8</text>
<text x="112.2" y="115.1">NRST</text>
<text x="112.2" y="117.6">VSSA</text>
<text x="165.7" y="115.1">PA9</text>
<text x="165.7" y="117.6">PA8</text>
<text x="173.5" y="118.9">28</text>
<text x="173.5" y="116.4">29</text>
<text x="214.2" y="116.4">15</text>
<text x="214.2" y="118.9">16</text>
<text x="241" y="118.9">16</text>
<text x="241" y="116.4">15</text>
<text x="106.2" y="121.5">10</text>
<text x="106.3" y="124">11</text>
<text x="112.2" y="120.2">VDDA</text>
<text x="112.2" y="122.7">PA0-WKUP</text>
<text x="112.2" y="125.3">PA1</text>
<text x="164.6" y="122.7">PB14</text>
<text x="164.7" y="120.2">PB15</text>
<text x="164.8" y="125.3">PB13</text>
<text x="173.5" y="124">26</text>
<text x="173.5" y="121.5">27</text>
<text x="214.2" y="121.5">17</text>
<text x="214.2" y="124">18</text>
<text x="241" y="121.5">17</text>
<text x="241" y="124">18</text>
<text x="106.2" y="126.5">12</text>
<text x="112.2" y="127.8">PA2</text>
<text x="129" y="130.3" transform="rotate(-90 129 130.3)">PA3</text>
<text x="131.5" y="130.3" transform="rotate(-90 131.5 130.3)">PA4</text>
<text x="134.1" y="130.3" transform="rotate(-90 134.1 130.3)">PA5</text>
<text x="136.6" y="130.3" transform="rotate(-90 136.6 130.3)">PA6</text>
<text x="139.1" y="130.3" transform="rotate(-90 139.1 130.3)">PA7</text>
<text x="141.7" y="130.3" transform="rotate(-90 141.7 130.3)">PB0</text>
<text x="144.3" y="130.3" transform="rotate(-90 144.3 130.3)">PB1</text>
<text x="146.8" y="130.3" transform="rotate(-90 146.8 130.3)">PB2</text>
<text x="149.4" y="130.3" transform="rotate(-90 149.4 130.3)">PB10</text>
<text x="151.9" y="130.3" transform="rotate(-90 151.9 130.3)">PB11</text>
<text x="154.4" y="130.3" transform="rotate(-90 154.4 130.3)">VSS_1</text>
<text x="157" y="130.3" transform="rotate(-90 157 130.3)">VDD_1</text>
<text x="164.7" y="127.8">PB12</text>
<text x="173.5" y="126.5">25</text>
<text x="214.2" y="126.5">19</text>
<text x="214.2" y="129.1">20</text>
<text x="241" y="129.1">20</text>
<text x="241" y="126.5">19</text>
<text x="20.7" y="132.6">C</text>
<text x="127.7" y="136.3" transform="rotate(-90 127.7 136.3)">13</text>
<text x="130.3" y="136.4" transform="rotate(-90 130.3 136.4)">14</text>
<text x="132.8" y="136.3" transform="rotate(-90 132.8 136.3)">15</text>
<text x="135.3" y="136.4" transform="rotate(-90 135.3 136.4)">16</text>
<text x="137.9" y="136.4" transform="rotate(-90 137.9 136.4)">17</text>
<text x="140.4" y="136.4" transform="rotate(-90 140.4 136.4)">18</text>
<text x="143" y="136.4" transform="rotate(-90 143 136.4)">19</text>
<text x="145.5" y="136.4" transform="rotate(-90 145.5 136.4)">20</text>
<text x="148.1" y="136.2" transform="rotate(-90 148.1 136.2)">21</text>
<text x="150.6" y="136.4" transform="rotate(-90 150.6 136.4)">22</text>
<text x="153.2" y="136.3" transform="rotate(-90 153.2 136.3)">23</text>
<text x="155.7" y="136.4" transform="rotate(-90 155.7 136.4)">24</text>
<text x="257.2" y="132.6">C</text>
<text x="41.4" y="172.3">1</text>
<text x="46.1" y="173.6">VIN</text>
<text x="54" y="173.6">VOUT</text>
<text x="64.1" y="172.3">5</text>
<text x="41.2" y="174.9">2</text>
<text x="41.3" y="177.4">3</text>
<text x="46.1" y="176.1">GND</text>
<text x="46.1" y="178.7">EN</text>
<text x="57.6" y="178.7">BP</text>
<text x="64.1" y="177.4">4</text>
<text x="20.6" y="180.3">D</text>
<text x="257.2" y="180.3">D</text>
<text x="48.2" y="201.6">1</text>
<text x="108.4" y="201.6">2</text>
<text x="168.9" y="201.6">3</text>
<text x="229.2" y="201.6">4</text>
</g>
<g font-size="2.3" fill="#f00">
<text x="55.3" y="22.3">VCC3V3</text>
<text x="116.3" y="29.9">VCC3V3</text>
<text x="157.1" y="29.9">VCC3V3</text>
<text x="182.5" y="29.9">VCC3V3</text>
<text x="218.1" y="27.3">VCC3V3</text>
<text x="235.9" y="27.3">VCC3V3</text>
<text x="98.5" y="32.4">VCC3V3</text>
<text x="100.2" y="40">SWDIO</text>
<text x="143.5" y="37.5">BOOT0</text>
<text x="202" y="37.5">BOOT1</text>
<text x="62.1" y="42.6">RESET</text>
<text x="100.2" y="42.6">SWDCLK</text>
<text x="161.4" y="47.7">GND</text>
<text x="184.3" y="47.7">GND</text>
<text x="26.6" y="52.8">GND</text>
<text x="100.3" y="52.8">GND</text>
<text x="118.1" y="52.8">GND</text>
<text x="57.1" y="63">GND</text>
<text x="221.8" y="63.5" transform="rotate(-90 221.8 63.5)">GND</text>
<text x="239.6" y="63.5" transform="rotate(-90 239.6 63.5)">PC13</text>
<text x="42.2" y="74.4">GND</text>
<text x="50.5" y="78.2">5V</text>
<text x="127.7" y="78.7" transform="rotate(-90 127.7 78.7)">VCC3V3</text>
<text x="130.3" y="78.7" transform="rotate(-90 130.3 78.7)">GND</text>
<text x="132.8" y="78.7" transform="rotate(-90 132.8 78.7)">PB9</text>
<text x="135.3" y="78.7" transform="rotate(-90 135.3 78.7)">PB8</text>
<text x="137.9" y="78.7" transform="rotate(-90 137.9 78.7)">BOOT0</text>
<text x="140.4" y="78.7" transform="rotate(-90 140.4 78.7)">PB7</text>
<text x="143" y="78.7" transform="rotate(-90 143 78.7)">PB6</text>
<text x="145.5" y="78.7" transform="rotate(-90 145.5 78.7)">PB5</text>
<text x="148.1" y="78.7" transform="rotate(-90 148.1 78.7)">PB4</text>
<text x="150.6" y="78.7" transform="rotate(-90 150.6 78.7)">PB3</text>
<text x="153.2" y="78.7" transform="rotate(-90 153.2 78.7)">PA15</text>
<text x="155.7" y="78.7" transform="rotate(-90 155.7 78.7)">SWDCLK</text>
<text x="219.8" y="80.8">VCC3V3</text>
<text x="219.8" y="83.3">GND</text>
<text x="232.5" y="80.8">VBAT</text>
<text x="232.5" y="83.3">PC13</text>
<text x="67.2" y="88.4">PA11</text>
<text x="219.8" y="85.9">5v</text>
<text x="219.8" y="88.4">PB9</text>
<text x="232.5" y="85.9">PC14</text>
<text x="232.5" y="88.4">PC15</text>
<text x="69.7" y="93.5">PA12</text>
<text x="219.8" y="90.9">PB8</text>
<text x="219.8" y="93.5">PB7</text>
<text x="232.5" y="90.9">PA0</text>
<text x="232.5" y="93.5">PA1</text>
<text x="95.2" y="98.6">VBAT</text>
<text x="95.2" y="101.1">PC13</text>
<text x="179.1" y="101.1">GND</text>
<text x="179.1" y="98.6">VCC3V3</text>
<text x="219.8" y="96">PB6</text>
<text x="219.8" y="98.6">PB5</text>
<text x="219.8" y="101.1">PB4</text>
<text x="232.5" y="96">PA2</text>
<text x="232.5" y="98.6">PA3</text>
<text x="232.5" y="101.1">PA4</text>
<text x="95.2" y="103.7">PC14</text>
<text x="95.2" y="106.2">PC15</text>
<text x="179.1" y="106.2">PA12</text>
<text x="179.1" y="103.7">SWDIO</text>
<text x="219.8" y="103.7">PB3</text>
<text x="219.8" y="106.2">PA15</text>
<text x="232.5" y="103.7">PA5</text>
<text x="232.5" y="106.2">PA6</text>
<text x="49.4" y="113.8">GND</text>
<text x="95.2" y="108.8">OSCIN</text>
<text x="95.2" y="111.3">OSCOUT</text>
<text x="95.2" y="113.8">RESET</text>
<text x="179.1" y="113.8">PA9</text>
<text x="179.1" y="111.3">PA10</text>
<text x="179.1" y="108.8">PA11</text>
<text x="219.8" y="108.8">PA12</text>
<text x="219.8" y="111.3">PA11</text>
<text x="219.8" y="113.8">PA10</text>
<text x="232.5" y="108.8">PA7</text>
<text x="232.5" y="111.3">PB0</text>
<text x="232.5" y="113.8">PB1</text>
<text x="44.8" y="117.6">GND</text>
<text x="65.8" y="116.4">5V</text>
<text x="95.2" y="116.4">GND</text>
<text x="95.2" y="118.9">VCC3V3</text>
<text x="179.1" y="118.9">PB15</text>
<text x="179.1" y="116.4">PA8</text>
<text x="219.8" y="116.4">PA9</text>
<text x="219.8" y="118.9">PA8</text>
<text x="232.5" y="116.4">PB10</text>
<text x="232.5" y="118.9">PB11</text>
<text x="95.2" y="121.5">PA0</text>
<text x="95.2" y="124">PA1</text>
<text x="179.1" y="124">PB13</text>
<text x="179.1" y="121.5">PB14</text>
<text x="219.8" y="121.5">PB15</text>
<text x="219.8" y="124">PB14</text>
<text x="229.9" y="121.5">RESET</text>
<text x="229.9" y="124">VCC3V3</text>
<text x="95.2" y="126.5">PA2</text>
<text x="179.1" y="126.5">PB12</text>
<text x="219.8" y="126.5">PB13</text>
<text x="219.8" y="129.1">PB12</text>
<text x="232.5" y="126.5">GND</text>
<text x="232.5" y="129.1">GND</text>
<text x="30.2" y="136.7">5V</text>
<text x="40.3" y="136.7">5V</text>
<text x="57.8" y="136.7">VCC3V3 VCC3V3</text>
<text x="98.5" y="141.8">VCC3V3 VCC3V3</text>
<text x="164.7" y="141.8">VCC3V3 VCC3V3</text>
<text x="127.7" y="147.4" transform="rotate(-90 127.7 147.4)">PA3</text>
<text x="130.3" y="147.4" transform="rotate(-90 130.3 147.4)">PA4</text>
<text x="132.8" y="147.4" transform="rotate(-90 132.8 147.4)">PA5</text>
<text x="135.3" y="147.4" transform="rotate(-90 135.3 147.4)">PA6</text>
<text x="137.9" y="147.4" transform="rotate(-90 137.9 147.4)">PA7</text>
<text x="140.4" y="147.4" transform="rotate(-90 140.4 147.4)">PB0</text>
<text x="143" y="147.4" transform="rotate(-90 143 147.4)">PB1</text>
<text x="145.5" y="147.4" transform="rotate(-90 145.5 147.4)">BOOT1</text>
<text x="148.1" y="147.4" transform="rotate(-90 148.1 147.4)">PB10</text>
<text x="150.6" y="147.4" transform="rotate(-90 150.6 147.4)">PB11</text>
<text x="153.2" y="147.4" transform="rotate(-90 153.2 147.4)">GND</text>
<text x="155.7" y="147.4" transform="rotate(-90 155.7 147.4)">VCC3V3</text>
<text x="29.1" y="159.6">GND</text>
<text x="39.3" y="159.6">GND</text>
<text x="59.6" y="159.6">GND</text>
<text x="69.8" y="159.6">GND</text>
<text x="35.3" y="167.3">5V</text>
<text x="65.4" y="167.3">VCC3V3</text>
<text x="100.3" y="164.7">GND</text>
<text x="110.5" y="164.7">GND</text>
<text x="166.4" y="164.7">GND</text>
<text x="176.7" y="164.7">GND</text>
<text x="128.2" y="172.3">OSCIN</text>
<text x="179.1" y="172.3">PC14</text>
<text x="26.2" y="176.1">GND</text>
<text x="35.3" y="185">5V</text>
<text x="92.3" y="181.2">GND</text>
<text x="148.2" y="181.2">GND</text>
<text x="128.2" y="190.2">OSCOUT</text>
<text x="179.1" y="187.6">PC15</text>
<text x="67.3" y="195.2">GND</text>
</g>
<g font-size="2.3" fill="#000080">
<text x="60.3" y="32.2">R1</text>
<text x="60.3" y="34.7">10 k</text>
<text x="90" y="35">J2</text>
<text x="171.4" y="32.4">J1</text>
<text x="38.9" y="38.8">S1</text>
<text x="122.4" y="39.8">C1</text>
<text x="153.4" y="36.2">R2</text>
<text x="153.4" y="40.8">100k</text>
<text x="189" y="36.2">R3</text>
<text x="189" y="40.8">100k</text>
<text x="224.9" y="37.3">D1</text>
<text x="242.7" y="37.3">D2</text>
<text x="127.7" y="45.7" transform="rotate(-90 127.7 45.7)">0.1 uF, 25 V</text>
<text x="171.4" y="45.2">Header 3*2</text>
<text x="226.9" y="43.1" transform="rotate(-90 226.9 43.1)">LED</text>
<text x="244.7" y="43.1" transform="rotate(-90 244.7 43.1)">LED</text>
<text x="61.3" y="50">C2</text>
<text x="87.5" y="50.2">Header 1*4</text>
<text x="223.1" y="49.5">R4</text>
<text x="223.1" y="52">510</text>
<text x="240.9" y="49.5">R5</text>
<text x="240.9" y="52">510</text>
<text x="66.7" y="55.8" transform="rotate(-90 66.7 55.8)">1 uF, 50 V</text>
<text x="41.7" y="78.2">J3</text>
<text x="207" y="78.2">J4</text>
<text x="245.2" y="78.2">J5</text>
<text x="62.1" y="88.4">R6</text>
<text x="179.6" y="85.9">U1</text>
<text x="179.6" y="88.4">STM32F103C8T6</text>
<text x="53.7" y="92.2">R7</text>
<text x="59.5" y="90.9">20</text>
<text x="53.7" y="96.8">20</text>
<text x="67.9" y="100.3">R8</text>
<text x="67.9" y="102.9">4.7K</text>
<text x="207" y="134.2">Header 1*20</text>
<text x="237.6" y="134.2">Header 1*20</text>
<text x="33.3" y="146.6">C3</text>
<text x="43.5" y="146.6">C4</text>
<text x="63.9" y="146.6">C5</text>
<text x="74" y="146.6">C6</text>
<text x="38.7" y="152.5" transform="rotate(-90 38.7 152.5)">1 uF, 50 V</text>
<text x="49.4" y="151" transform="rotate(-90 49.4 151)">0.1 uF, 25 V</text>
<text x="69.2" y="152.5" transform="rotate(-90 69.2 152.5)">10 uF, 25 V</text>
<text x="79.4" y="152.5" transform="rotate(-90 79.4 152.5)">0.1 uF, 25 V</text>
<text x="104.6" y="151.7">C7</text>
<text x="114.7" y="151.7">C8</text>
<text x="170.7" y="151.7">C9</text>
<text x="180.9" y="151.7">C10</text>
<text x="109.9" y="157.6" transform="rotate(-90 109.9 157.6)">0.1 uF, 25 V</text>
<text x="120.1" y="157.6" transform="rotate(-90 120.1 157.6)">0.1 uF, 25 V</text>
<text x="176.1" y="157.6" transform="rotate(-90 176.1 157.6)">0.1 uF, 25 V</text>
<text x="186.2" y="157.6" transform="rotate(-90 186.2 157.6)">0.1 uF, 25 V</text>
<text x="44.3" y="169.8">U2</text>
<text x="107.6" y="170.3">C11</text>
<text x="163.6" y="170.3">C12</text>
<text x="107.6" y="176.7">20pF, 25V</text>
<text x="120.9" y="179.7">Y1</text>
<text x="126.4" y="179.2">R9</text>
<text x="163.6" y="176.7">20pF, 25V</text>
<text x="179.4" y="179.7">Y2</text>
<text x="44.3" y="182.5">RT9193-33GB</text>
<text x="71.5" y="182.2">C13</text>
<text x="126.4" y="181.7">1M</text>
<text x="163.6" y="185.5">C14</text>
<text x="183.7" y="185.5" transform="rotate(-90 183.7 185.5)">32.7680KHZ</text>
<text x="76.8" y="190.7" transform="rotate(-90 76.8 190.7)">0.022 uF, 25 V</text>
<text x="107.6" y="188.1">C15</text>
<text x="122.6" y="188.1" transform="rotate(-90 122.6 188.1)">8MHz</text>
<text x="163.6" y="191.9">20pF, 25V</text>
<text x="107.6" y="194.5">20pF, 25V</text>
</g>
<text font-size="2.1" fill="#f00" x="205.5" y="181.8">@SGH</text>
<g font-size="1.8" fill="#00f">
<text x="34.2" y="83.1" transform="rotate(90 34.2 83.1)">5V</text>
<text x="34.2" y="88.1" transform="rotate(90 34.2 88.1)">D-</text>
<text x="34.2" y="93.2" transform="rotate(90 34.2 93.2)">D+</text>
<text x="34.2" y="98.3" transform="rotate(90 34.2 98.3)">ID</text>
<text x="34.2" y="102.4" transform="rotate(90 34.2 102.4)">GND</text>
</g>
<g font-size="1.7" fill="#00f">
<text x="205.5" y="185.4">Serial Number: *</text>
<text x="228.4" y="181.9">Tittle: Blue Pill</text>
<text x="228.4" y="185.4">Sheet Size:B</text>
<text x="205.5" y="188.4">Revision: 1.01</text>
<text x="205.5" y="191.5">Author: *</text>
<text x="228.4" y="188.4">Sheet 1 of 1</text>
<text x="228.4" y="191.5">Drawn By: Saeed Ghorbani</text>
<text x="205.5" y="194.8">Approved by: *</text>
<text x="205.5" y="197.6">File:</text>
<text x="228.4" y="194.8">Date: 2/21/2024</text>
</g>
<text font-size="1.7" fill="#f00" x="245.2" y="194.8">2:56:08 AM</text>
<text font-size="1.1" fill="#f00" x="208.9" y="197.7">C:\Users\SGH\Documents\PCB\Projects\Blue_Pill\Blue_Pill_Sehmatic.SchDoc</text>
</svg>
